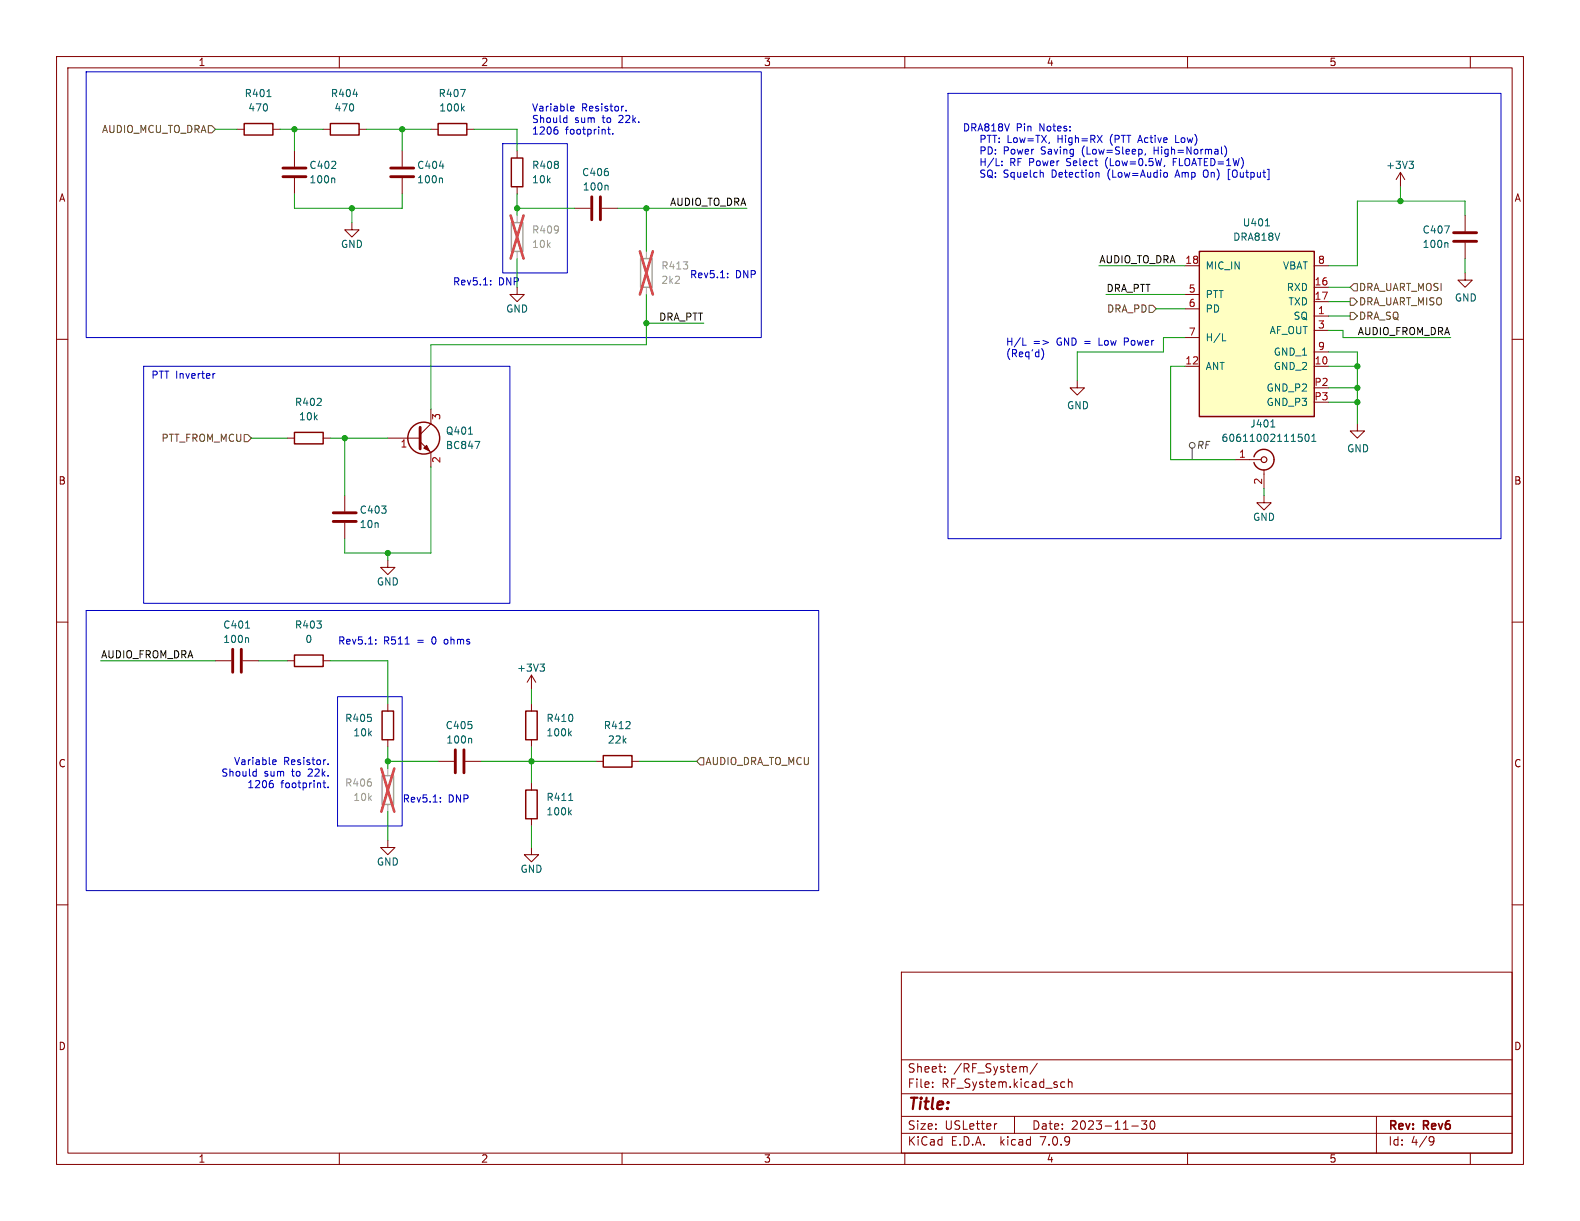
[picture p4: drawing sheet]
<svg xmlns="http://www.w3.org/2000/svg" width="279mm" height="216mm" viewBox="0 0 279 216" stroke-linecap="round" stroke-linejoin="round" font-family="sans-serif">
<g fill="none" stroke="#840000" stroke-width=".18">
<path d="M10 10h259.4v195.9h-259.4zM12 12h255.4v191.9h-255.4zM60 10v2M110 10v2M160 10v2M210 10v2M260 10v2M41.9 22.9h1.3M48.3 22.9h1.2M52.1 26.7v2.8M52.1 31.5v2.8M57.1 22.9h1.3"/>
<path d="M62.2 39.4v1.2h1.3l-1.3 1.3-1.2-1.3h1.2M63.5 22.9h1.3M71.1 26.7v2.8M71.1 31.5v2.8M76.2 22.9h1.3M82.5 22.9h1.3M91.4 26.7v1.2M91.4 33v1.3M101.6 36.8h2.8M106.4 36.8h2.8M247.6 30.5l-.7 1.3M247.6 30.5v2.5"/>
<path d="M247.6 30.5l.8 1.3M259.1 38.1v2.8M10 60h2M91.4 50.8v1.3h1.3l-1.3 1.2-1.2-1.2h1.2M209.5 47h2.6M209.5 52.1h2.6M209.5 54.6h2.6M209.5 59.7h2.6M232.4 55.9h2.5M232.4 50.8h2.5M232.4 53.3h2.5M232.4 47h2.5"/>
<path d="M232.4 58.4h2.5M259.1 48.3v1.2h1.2l-1.2 1.3-1.3-1.3h1.3M259.1 42.9v2.8M267.4 60h2M50.8 77.5h1.3M57.1 77.5h1.3M68.6 77.5h5.7M74.3 78.1l1.9 1.9v2.6M76.2 72.4v2.5l-1.9 1.9M190.5 67.3v1.3h1.3l-1.3 1.3-1.3-1.3h1.3M209.5 64.8h2.6M232.4 64.8h2.5"/>
<path d="M232.4 62.2h2.5M240 74.9v1.3h1.3l-1.3 1.3-1.2-1.3h1.2M61 87.6v2.8M61 92.5v2.8M68.6 99.1v1.2h1.2l-1.2 1.3-1.3-1.3h1.3M218.4 81.3h4.6M223.5 87.6v1.3h1.3l-1.3 1.3-1.3-1.3h1.3M223.5 83.1v3.3M10 110h2M38.1 116.8h2.8M42.9 116.8h2.8M50.8 116.8h1.3"/>
<path d="M57.1 116.8h1.3M94 119.4v2.5M94 119.4l-.8 1.3M94 119.4l.7 1.3M267.4 110h2M68.6 124.5v1.2M68.6 130.8v1.3M77.5 134.6h2.8M82.3 134.6h2.8M94 124.5v1.2M94 130.8v1.3M94 138.4v1.3"/>
<path d="M105.4 134.6h1.3M111.8 134.6h1.2M10 160h2M68.6 148.6v1.3h-1.3l1.3 1.2 1.2-1.2h-1.2M94 149.9v1.2h-1.3l1.3 1.3 1.2-1.3h-1.2M94 144.8v1.3M267.4 160h2M159.4 171.9h108v32h-108zM159.4 197.4h108M159.4 193.4h108M159.4 187.4h108M164.9 192.1v.2"/>
<path d="M164.9 191.4v.1M167.1 189.4v.2M167.1 188.7v.1M176.3 198.7l-.3 .1M179.4 197.4v3M181.4 188.6l.2 .2v.8M183.4 188l-1.3 1.9M187.9 191.3l.4 .1M188.3 192.2l-.4 .1M188.9 191.4l.2-.1 .4 .1 .1 .9M188.9 190.8v1.5M200.1 199.1h1.2"/>
<path d="M201.9 198.2h.9l-.5 .6 .4 .1v.6l-.2 .2h-.4l-.2-.2M203.6 198.3l.1-.1a.81 .81 0 0 1 .6 .6 .81 .81 0 0 1-.3 .8l-.1 .1a.81 .81 0 0 1-.6-.6 .81 .81 0 0 1 .3-.8zM243.4 197.4v6.5M60 203.9v2M110 203.9v2M159.4 200.4h108M160 203.9v2M210 203.9v2M253 201l.5 .1a.99 .99 0 0 1-.4 1.4h-.2M253.6 201.6l-.3 .3h-.3M260 203.9v2"/>
</g>
<g fill="none" stroke="#006464" stroke-width=".18">
<path d="M47.2 17.1h.7M62.4 16.7h.8M81.4 15.8h.9l-.6 1.3M81.7 19.1l.4 .5M82.1 18.8l-.5 .5M59 31.5l.2 .2v.6M77.7 29.4h.8M78.1 31.5l.1 .2v.6M107.4 32.8l.1 .1v.7M223.8 39.9h.7M249.2 28.5h.7l-.4 .5M249.7 29l.2 .2v.3l-.2 .3"/>
<path d="M255.4 39.9h.9l-.6 1.3M255.9 42.9l.1 .2v.7M82.8 76.8h.8M84 78h.8l-.5 1.3M216.2 60.3h.6M224.7 75.5h.7M229.6 76.8h.6M229.7 77.3h.3l.3 .2-.1 .5h-.5M230.9 76.9l.2-.1a.68 .68 0 0 1 .4 .6 .68 .68 0 0 1-.4 .6l-.2-.1-.1-.3zM232 78h.7M232 77.1l.3-.3v1.2M43.4 111.1h.7"/>
<path d="M43.8 112.8l.2 .1v.7M95.5 117.4h.8l-.4 .5M96 117.9l.3 .2v.3l-.3 .3M83.2 130.5l.2 .2v.7M100.7 129.6l.3 .5M101 129.3l-.4 .5M100.6 141.5h.7M100.7 143.6l.3 .5M101 143.2l-.4 .5"/>
</g>
<g fill="none" stroke="#840000" stroke-width=".25">
<path d="M43.2 21.8h5.1v2.1h-5.1zM58.4 21.8h5.1v2.1h-5.1zM77.5 21.8h5v2.1h-5zM90.4 27.9h2.1v5.1h-2.1zM212.1 44.5h20.3v29.2h-20.3zM52.1 76.5h5v2h-5zM221.7 80.8a1.81 1.81 0 0 1 2.8-1 1.81 1.81 0 0 1 0 3 1.81 1.81 0 0 1-2.8-1M52.1 115.8h5v2.1h-5zM67.6 125.7h2v5.1h-2zM93 125.7h2v5.1h-2zM93 139.7h2v5.1h-2zM106.7 133.6h5.1v2h-5.1z"/>
<circle cx="74.9" cy="77.5" r="2.82"/>
</g>
<path d="M212.1 44.5h20.3v29.2h-20.3z" fill="#ffffc2" stroke="#ffffc2" stroke-width=".18"/>
<g fill="none" stroke="#840000" stroke-width=".51">
<path d="M50 31.2h4.1M50 29.7h4.1M69.1 31.2h4.1M69.1 29.7h4.1M104.6 34.8v4.1M106.2 34.8v4.1M257 42.7h4.1M257 41.1h4.1M74.3 75.6v3.8M58.9 92.2h4.1M58.9 90.7h4.1M41.1 114.8v4.1"/>
<path d="M42.7 114.8v4.1M80.5 132.6v4.1M82 132.6v4.1"/>
</g>
<circle cx="223.5" cy="81.3" r=".51" fill="none" stroke="#840000" stroke-width=".2"/>
<path d="M90.4 39.4h2.1v5.1h-2.1zM113.3 45.7h2v5.1h-2zM67.6 137.2h2v5h-2z" fill="none" stroke="#a1a1a1" stroke-width=".25"/>
<path d="M91.4 38.1v1.3M91.4 44.5v1.2M114.3 44.5v1.2M114.3 50.8v1.3M68.6 135.9v1.3M68.6 142.2v1.3" fill="none" stroke="#a1a1a1" stroke-width=".18"/>
<path d="M90.3 38.1l2.3 7.6M92.6 38.1l-2.3 7.6M113.2 44.5l2.2 7.6M115.4 44.5l-2.2 7.6M67.4 135.9l2.3 7.6M69.7 135.9l-2.3 7.6" fill="none" stroke="#eb3a3d" stroke-width=".46"/>
<path d="M74.9 79.2l.5-.5 .5 1.1z" fill="#840000" stroke="#840000" stroke-width=".18"/>
<g fill="none" stroke="#484848" stroke-width=".18">
<path d="M210.8 79.2v2.1"/>
<circle cx="210.8" cy="78.7" r=".51"/>
</g>
<path d="M36.8 22.2h.7l.6 .7-.6 .6h-.7zM203.2 54h.6l.7 .6-.7 .6h-.6zM238.8 50.8l.6-.6h.6v1.2h-.6zM238.8 52.7h.6l.6 .6-.6 .7h-.6zM238.8 55.2h.6l.6 .7-.6 .6h-.6zM43.2 76.8h.6l.6 .7-.6 .6h-.6zM123.8 134h.7v1.3h-.7l-.6-.7z" fill="none" stroke="#725600" stroke-width=".18"/>
<g fill="none" stroke="#0000c2" stroke-width=".18">
<path d="M15.2 12.7h119.4v47h-119.4zM101 19.6h.5M101 18.8h.3l.2 .3-.6 .1M110.2 18.8h.1M110.7 19.5v.1M167.6 16.5h97.8v78.8h-97.8zM88.9 25.4h11.4v22.9h-11.4zM98.4 22.9l.3 .3v.3l-.3 .2M99.9 20.8l.3 .1M100.2 20.4v1.3M100.2 21.6l-.3 .1M107.4 22.9h.5"/>
<path d="M107.6 22.4v1.1l.3 .2M108.4 23.6v.1M184.1 27.2h.2M184.1 26.2l.3 .4M186.1 30.1v1.2h.3M187.1 23.9v1.3M187.1 24.5h.7M188.6 29.2l.5 .1M188.6 28.4l.1 .2 .4 .1M191.4 26.3v.6l.3 .8M195.6 28.4v.8l.3 .6M196 30.2a1.48 1.48 0 0 0 .3 1.6"/>
<path d="M196.7 23.8a1.47 1.47 0 0 0-.1 1.8M201.3 24.8h.6M201.6 23.9l.4 1.3M202.6 27.2l-.1 .2M204.1 26v1.2M204.1 26.6h.7M207.5 28.6h.4M207.5 28v1.3M207.8 31.3l.4-1.2 .4 1.2M207.9 23.9v1.3h.6M207.9 31h.6M213.6 31.2l-.5 .1"/>
<path d="M216.5 25.8a1.47 1.47 0 0 1 .1 1.9M218 30.2a.98 .98 0 0 0 .1 1.1M86.8 50.3v.1M86.8 49.6v.1M128.7 49v.1M128.7 48.3v.2M199.3 59.8h-.5v1.2M25.4 64.8h64.8v41.9h-64.8zM38 66l-.3 .3M180.9 61h.6M184.3 61.7a1.47 1.47 0 0 1-.1 1.9M184.4 60.2l1 .4-1 .3"/>
<path d="M198.8 60.4h.5M15.2 108h129.6v49.5h-129.6zM66.4 113.8v.1M66.4 113.1v.1M71.6 113.9h.8M45 136.4l.3 .1M45.3 136v1.2M45.3 137.2h-.3M48.1 138.5l.2 .2v.3l-.2 .3M48.3 135.1h.5M48.3 134.4h.3l.2 .3-.6 .1M57.1 138.4h.5"/>
<path d="M57.3 138v1.1l.3 .2M57.5 134.4h.1M58 135.1v.1M58 139.2v.1M59.7 123.2h11.4v22.9h-11.4zM77.9 141.7v.1M77.9 141v.2"/>
</g>
<g fill="none" stroke="#009600" stroke-width=".18">
<path d="M38.1 22.9h3.8M49.5 22.9h7.6M52.1 34.3v2.5h19v-2.5M52.1 22.9v3.8M62.2 36.8v2.6M64.8 22.9h11.4M71.1 22.9v3.8M83.8 22.9h7.6v3.8M91.4 36.8h10.2M91.4 34.3v3.8M109.2 36.8h22.9M114.3 36.8v7.7"/>
<path d="M247.6 33v2.6M259.1 38.1v-2.5h-19.1v11.4h-5.1M91.4 45.7v5.1M114.3 57.2h10.2M114.3 52.1v8.9h-38.1v11.4M194.3 47h15.2M195.6 52.1h13.9M204.5 54.6h5M209.5 59.7h-3.8v2.5h-15.2v5.1M234.9 58.4h2.6v1.3h19M234.9 53.3h3.9M234.9 50.8h3.9"/>
<path d="M234.9 55.9h3.9M259.1 45.7v2.6M44.4 77.5h6.4M58.4 77.5h10.2M61 77.5v10.1M209.5 64.8h-2.5v16.5h11.4M234.9 71.1h5.1M234.9 64.8h5.1M234.9 62.2h5.1v12.7M234.9 68.6h5.1M68.6 97.8v1.3M76.2 82.6v15.2h-15.2v-2.5"/>
<path d="M223.5 86.4v1.2M17.8 116.8h20.3M45.7 116.8h5.1M58.4 116.8h10.2v7.7M68.6 132.1v3.8M68.6 134.6h8.9M85.1 134.6h20.3M94 121.9v2.6M94 132.1v6.3M113 134.6h10.2M68.6 143.5v5.1M94 146.1v3.8"/>
</g>
<g fill="#009600" stroke="#009600" stroke-width=".18">
<circle cx="94" cy="134.6" r=".46"/>
<circle cx="68.6" cy="134.6" r=".46"/>
<circle cx="240" cy="68.6" r=".46"/>
<circle cx="240" cy="71.1" r=".46"/>
<circle cx="71.1" cy="22.9" r=".46"/>
<circle cx="61" cy="77.5" r=".46"/>
<circle cx="62.2" cy="36.8" r=".46"/>
<circle cx="52.1" cy="22.9" r=".46"/>
<circle cx="247.6" cy="35.6" r=".46"/>
<circle cx="240" cy="64.8" r=".46"/>
<circle cx="114.3" cy="36.8" r=".46"/>
<circle cx="114.3" cy="57.2" r=".46"/>
<circle cx="91.4" cy="36.8" r=".46"/>
<circle cx="68.6" cy="97.8" r=".46"/>
</g>
<text font-size="2.8" fill="#840000" x="160.4" y="196.8">Title:</text>
<g font-size="2.1" fill="#840000">
<text x="160.4" y="189.9">Sheet:</text>
<text x="168.6" y="189.9">/RF_System/</text>
<text x="160.4" y="192.6">File:</text>
<text x="166.5" y="192.6">RF_System.kicad_sch</text>
<text x="160.4" y="202.8">KiCad</text>
<text x="160.4" y="200">Size:</text>
<text x="167.1" y="200">USLetter</text>
<text x="168.1" y="202.8">E.D.A.</text>
<text x="177" y="202.8">kicad</text>
<text x="182.4" y="200">Date:</text>
<text x="184.2" y="202.8">7.0.9</text>
<text x="189.4" y="200">2023-11-30</text>
<text x="245.4" y="200.2">Rev:</text>
<text x="245.4" y="202.8">Id:</text>
<text x="249.5" y="202.8">4/9</text>
<text x="251.8" y="200.2">Rev6</text>
</g>
<g font-size="1.8" fill="#840000">
<text x="35" y="11.9">1</text>
<text x="85" y="11.9">2</text>
<text x="135" y="11.9">3</text>
<text x="185" y="11.9">4</text>
<text x="235" y="11.9">5</text>
<text x="10.3" y="35.9">A</text>
<text x="267.7" y="35.9">A</text>
<text x="10.3" y="85.9">B</text>
<text x="267.7" y="85.9">B</text>
<text x="10.3" y="135.9">C</text>
<text x="267.7" y="135.9">C</text>
<text x="10.3" y="185.9">D</text>
<text x="267.7" y="185.9">D</text>
<text x="35" y="205.8">1</text>
<text x="85" y="205.8">2</text>
<text x="135" y="205.8">3</text>
<text x="185" y="205.8">4</text>
<text x="235" y="205.8">5</text>
</g>
<g font-size="1.8" fill="#006464">
<text x="43.2" y="17.4">R401</text>
<text x="58.4" y="17.4">R404</text>
<text x="77.5" y="17.4">R407</text>
<text x="43.8" y="19.9">470</text>
<text x="59" y="19.9">470</text>
<text x="77.6" y="19.9">100k</text>
<text x="54.6" y="30.1">C402</text>
<text x="54.6" y="32.6">100n</text>
<text x="73.7" y="30.1">C404</text>
<text x="73.7" y="32.6">100n</text>
<text x="94" y="30.1">R408</text>
<text x="94" y="32.6">10k</text>
<text x="102.8" y="31.3">C406</text>
<text x="103" y="33.9">100n</text>
<text x="245" y="30.1">+3V3</text>
<text x="219.7" y="40.2">U401</text>
<text x="251.5" y="41.5">C407</text>
<text x="60.2" y="44">GND</text>
<text x="213.1" y="47.9">MIC_IN</text>
<text x="218" y="42.8">DRA818V</text>
<text x="226.8" y="47.9">VBAT</text>
<text x="251.5" y="44">100n</text>
<text x="213.1" y="52.9">PTT</text>
<text x="227.4" y="51.7">RXD</text>
<text x="257.2" y="53.5">GND</text>
<text x="89.4" y="55.5">GND</text>
<text x="213.1" y="55.5">PD</text>
<text x="224.4" y="59.3">AF_OUT</text>
<text x="227.7" y="54.2">TXD</text>
<text x="228.7" y="56.7">SQ</text>
<text x="213.1" y="65.6">ANT</text>
<text x="213.1" y="60.6">H/L</text>
<text x="225.1" y="65.6">GND_2</text>
<text x="225.1" y="63.1">GND_1</text>
<text x="52.1" y="72">R402</text>
<text x="223.9" y="69.4">GND_P2</text>
<text x="223.9" y="72">GND_P3</text>
<text x="52.8" y="74.5">10k</text>
<text x="78.7" y="77.1">Q401</text>
<text x="188.6" y="72.6">GND</text>
<text x="221" y="75.8">J401</text>
<text x="78.7" y="79.6">BC847</text>
<text x="215.9" y="78.3">60611002111501</text>
<text x="238.1" y="80.2">GND</text>
<text x="63.5" y="91">C403</text>
<text x="63.5" y="93.6">10n</text>
<text x="221.5" y="92.3">GND</text>
<text x="66.5" y="103.7">GND</text>
<text x="39.4" y="111.4">C401</text>
<text x="39.4" y="113.9">100n</text>
<text x="52.1" y="111.4">R403</text>
<text x="53.9" y="113.9">0</text>
<text x="91.3" y="119">+3V3</text>
<text x="60.9" y="127.9">R405</text>
<text x="62.4" y="130.4">10k</text>
<text x="78.7" y="129.1">C405</text>
<text x="78.8" y="131.7">100n</text>
<text x="96.5" y="127.9">R410</text>
<text x="96.5" y="130.4">100k</text>
<text x="106.7" y="129.1">R412</text>
<text x="107.4" y="131.7">22k</text>
<text x="96.5" y="141.8">R411</text>
<text x="96.5" y="144.4">100k</text>
<text x="66.5" y="153.3">GND</text>
<text x="91.9" y="154.5">GND</text>
</g>
<g font-size="1.8" fill="#725600">
<text x="17.9" y="23.7">AUDIO_MCU_TO_DRA</text>
<text x="240.2" y="51.7">DRA_UART_MOSI</text>
<text x="195.7" y="55.5">DRA_PD</text>
<text x="240.2" y="54.2">DRA_UART_MISO</text>
<text x="240.2" y="56.7">DRA_SQ</text>
<text x="28.5" y="78.3">PTT_FROM_MCU</text>
<text x="124.7" y="135.5">AUDIO_DRA_TO_MCU</text>
</g>
<g font-size="1.8" fill="#0000c2">
<text x="94" y="19.8">Variable</text>
<text x="94" y="21.8">Should</text>
<text x="94" y="23.9">1206</text>
<text x="100" y="23.9">footprint.</text>
<text x="101.6" y="21.8">sum</text>
<text x="102.8" y="19.8">Resistor.</text>
<text x="106.7" y="21.8">to</text>
<text x="109.7" y="21.8">22k.</text>
<text x="170.2" y="23.3">DRA818V</text>
<text x="179.7" y="23.3">Pin</text>
<text x="183.9" y="23.3">Notes:</text>
<text x="173.7" y="25.4">PTT: Low=TX,</text>
<text x="173.7" y="27.4">PD:</text>
<text x="173.7" y="29.5">H/L:</text>
<text x="178" y="27.4">Power</text>
<text x="179.2" y="29.5">RF Power</text>
<text x="184.8" y="27.4">Saving</text>
<text x="187.7" y="25.4">High=RX</text>
<text x="189.5" y="29.5">Select</text>
<text x="192.2" y="27.4">(Low=Sleep,</text>
<text x="196.5" y="29.5">(Low=0.5W,</text>
<text x="197.2" y="25.4">(PTT</text>
<text x="202.4" y="25.4">Active</text>
<text x="205.1" y="27.4">High=Normal)</text>
<text x="208.7" y="29.5">FLOATED=1W)</text>
<text x="209.1" y="25.4">Low)</text>
<text x="173.7" y="31.5">SQ:</text>
<text x="178" y="31.5">Squelch</text>
<text x="186.7" y="31.5">Detection</text>
<text x="196.7" y="31.5">(Low=Audio</text>
<text x="209" y="31.5">Amp</text>
<text x="214.1" y="31.5">On)</text>
<text x="218.6" y="31.5">[Output]</text>
<text x="80" y="50.6">Rev5.1:</text>
<text x="88.1" y="50.6">DNP</text>
<text x="121.9" y="49.3">Rev5.1:</text>
<text x="130" y="49.3">DNP</text>
<text x="177.8" y="61.2">H/L</text>
<text x="177.8" y="63.3">(Req'd)</text>
<text x="182.7" y="61.2">=&gt;</text>
<text x="187" y="61.2">GND =</text>
<text x="194.8" y="61.2">Low</text>
<text x="199.4" y="61.2">Power</text>
<text x="26.7" y="67.1">PTT Inverter</text>
<text x="59.7" y="114.1">Rev5.1:</text>
<text x="67.8" y="114.1">R511</text>
<text x="73.9" y="114.1">=</text>
<text x="76.6" y="114.1">0</text>
<text x="79" y="114.1">ohms</text>
<text x="39" y="137.4">Should</text>
<text x="41.3" y="135.4">Variable</text>
<text x="46.7" y="137.4">sum</text>
<text x="50.1" y="135.4">Resistor.</text>
<text x="51.7" y="137.4">to</text>
<text x="54.8" y="137.4">22k.</text>
<text x="43.6" y="139.5">1206</text>
<text x="49.7" y="139.5">footprint.</text>
<text x="71.1" y="142">Rev5.1:</text>
<text x="79.2" y="142">DNP</text>
</g>
<g font-size="1.8" fill="#989898">
<text x="94" y="41.5">R409</text>
<text x="94" y="44">10k</text>
<text x="116.8" y="47.9">R413</text>
<text x="116.8" y="50.4">2k2</text>
<text x="60.9" y="139.3">R406</text>
<text x="62.4" y="141.8">10k</text>
</g>
<g font-size="1.8" fill="#0f0f0f">
<text x="118.4" y="36.5">AUDIO_TO_DRA</text>
<text x="194.3" y="46.6">AUDIO_TO_DRA</text>
<text x="195.6" y="51.7">DRA_PTT</text>
<text x="116.5" y="56.8">DRA_PTT</text>
<text x="240" y="59.3">AUDIO_FROM_DRA</text>
<text x="17.8" y="116.5">AUDIO_FROM_DRA</text>
</g>
<g font-size="1.8" fill="#a90000">
<text x="209.5" y="46.7">18</text>
<text x="233" y="46.7">8</text>
<text x="210.1" y="51.8">5</text>
<text x="232.4" y="50.5">16</text>
<text x="232.4" y="53.1">17</text>
<text x="210.1" y="54.4">6</text>
<text x="210.1" y="59.4">7</text>
<text x="233" y="55.6">1</text>
<text x="233" y="58.2">3</text>
<text x="209.5" y="64.5">12</text>
<text x="232.4" y="64.5">10</text>
<text x="233" y="62">9</text>
<text x="232.3" y="68.3">P2</text>
<text x="232.3" y="70.9">P3</text>
<text x="78.2" y="74.4" transform="rotate(-90 78.2 74.4)">3</text>
<text x="70.7" y="79.5">1</text>
<text x="78.2" y="82" transform="rotate(-90 78.2 82)">2</text>
<text x="219" y="81">1</text>
<text x="223.3" y="85.8" transform="rotate(-90 223.3 85.8)">2</text>
</g>
<text font-size="1.8" fill="#484848" x="211.5" y="79.6">RF</text>
</svg>
